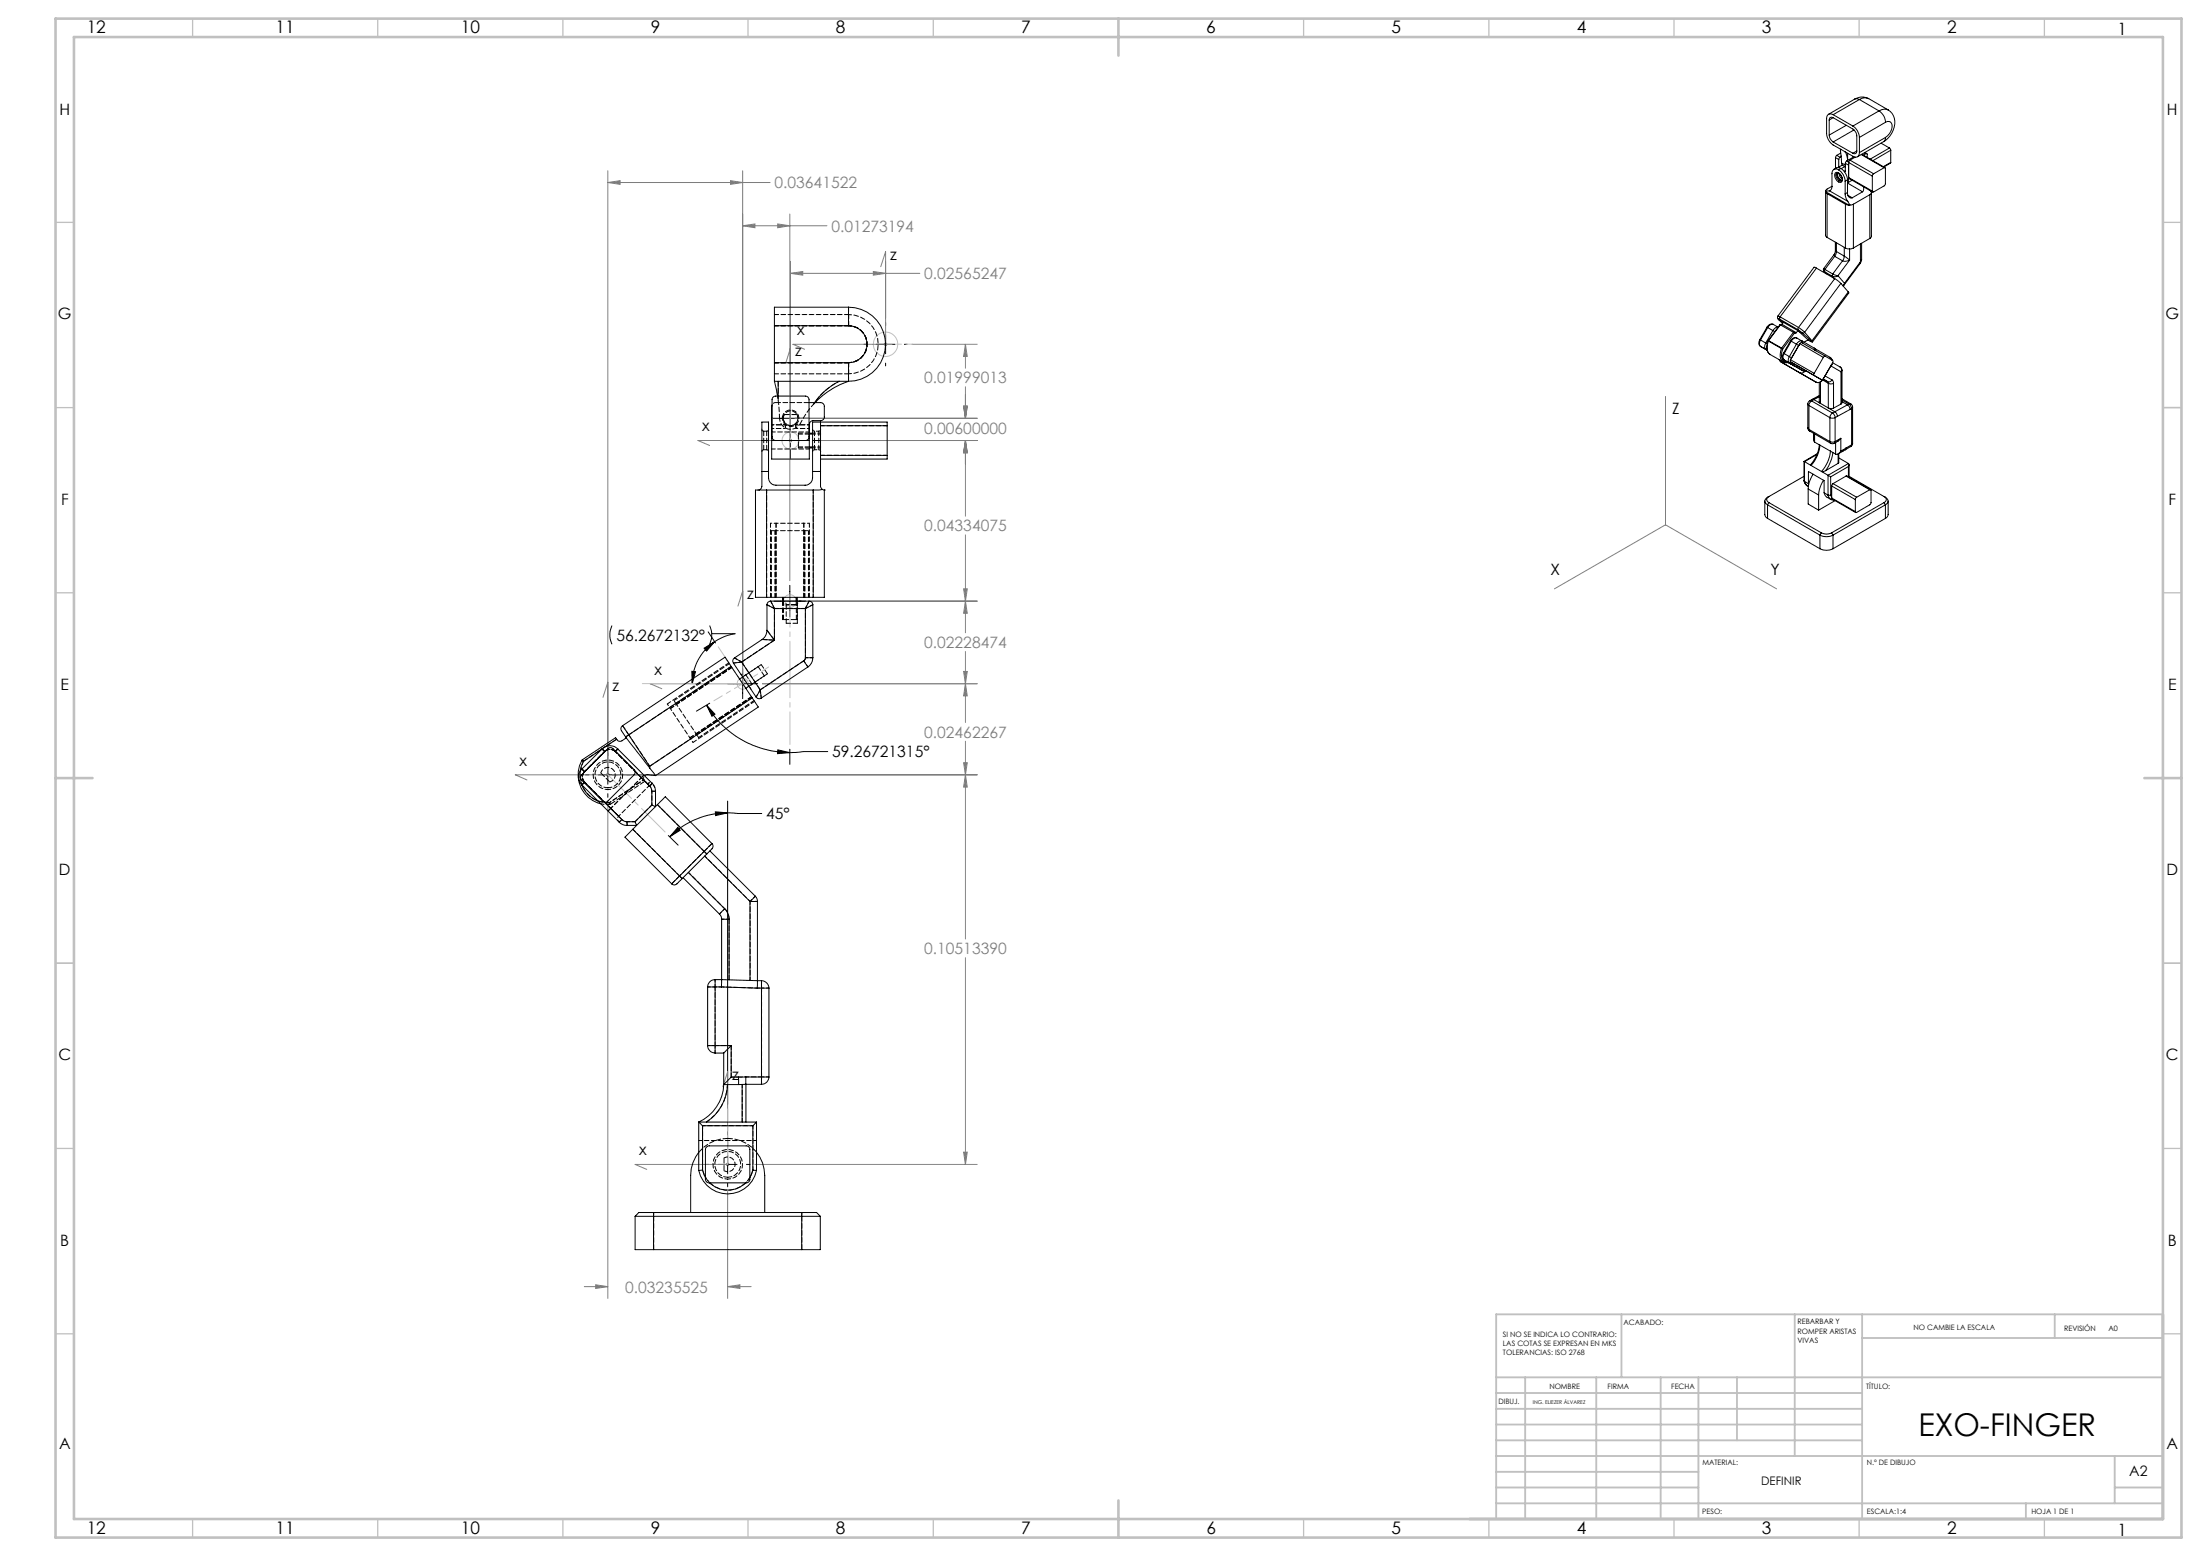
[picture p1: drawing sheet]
<svg xmlns="http://www.w3.org/2000/svg" width="594mm" height="420mm" viewBox="0 0 594 420" stroke-linecap="round" stroke-linejoin="round" font-family="sans-serif">
<g fill="none" stroke="#000" stroke-width=".27">
<path d="M233.3 92.9h.7M236.6 92.9h5.1M239.1 87.1v.8M239.1 90.4v5.1M239.1 98v.8M244.2 92.9h.7M208.6 118.9h9.7M208.7 112.9h9.5M213.4 108.1v15.6M213.3 158v8.5M165.2 168.9l-.5 2v1.3l.5 1.7M190.1 175l2.9-1.8-2.2 2.5z"/>
<path d="M191.2 170.6l2 2.9M191.6 168.9l.6 2-.1 1.3-.5 1.7M192.2 171h6.3l-2.6 .7-2.9 1.5M193 173.2a13.6 13.6 0 0 0-6.1 11.4M209 162.3h8.5M186.8 181.2l1 .1-.9 3.3zM190.8 190.3l2.2 2.5-.8 .5zM190.8 190.3a26.1 26.1 0 0 0 22.5 12.8M191.6 189.8l-3.6 2.2M196.5 184.6h8.1M200.5 180.5v8.1M158.1 209.1h.9"/>
<path d="M161.6 209.1h5.1M164.1 203.1v1M164.1 206.6v5.1M164.1 214.2v1M169.2 209.1h.9M193.1 219.1l3.4 .3-3.3 .8zM196.5 219.4a22.4 22.4 0 0 0-15.7 6.5M196.5 219.4l9.2 .2M196.5 216.2v81.8M210 202.4l3.3 .7-3.4 .3zM213.3 202.2v4.1M223.5 202.9h-6.4l-3.8 .2"/>
<path d="M180.4 225.5l2.7 2.6M183 223.3l.7 .8-2.9 1.8zM190.4 314.3h1M193.9 314.3h5.1M196.5 308.2v1M196.5 311.8v5M196.5 319.4v.9M201.5 314.3h1"/>
</g>
<g fill="none" stroke="#808080" stroke-width=".27">
<path d="M164.1 49.3l3.3-.5v1zM164.1 46.1v163.6M164.1 49.3h43.8M197.2 48.8l3.3 .5-3.3 .5zM200.5 46.1v138.9M213.3 57.8v98.9M200.5 60.9h22.8M200.5 60.9l3.3-.5v1.1zM210 60.4l3.3 .5-3.3 .6zM213.4 70.6v48.8M213.4 73.8h35M213.4 73.8l3.3-.5v1z"/>
<path d="M235.8 73.3l3.3 .5-3.3 .5zM237.8 72l1.3-4.1v25.5M213.4 93.9l-1.2 4.1M238.8 92.6l.7 .7M239.5 92.6l-.7 .7M239.6 92.9h-25.5l3.1 1.4M246.2 92.9h17.6M260.7 92.9l.5 3.3h-1zM260.7 92.9v6.5M213.1 118.6l.7 .7M213.8 118.6l-.7 .7M214 118.9h-25.5l3.1 1.3"/>
<path d="M214.7 112.9h49.1M219.6 118.9h44.2M260.2 109.6h1l-.5 3.3zM260.7 118.9l.5 3.3h-1zM260.7 104.4v8.5M260.7 118.9v20.4M449.7 107v34.7M200.5 159.5l-1.3 4.1M260.2 158.9h1l-.5 3.4zM260.7 144.4v26.4M449.7 141.7l-30 17.2M449.7 141.7l30 17.2"/>
<path d="M218.8 162.3h45M260.7 162.3l.5 3.2h-1zM260.7 175.8v19.2M164.1 184.2l-1.3 4M200.2 184.2l.7 .7M200.9 184.2l-.7 .7M201 184.6h-25.5l3.2 1.3M205.8 184.6h58M260.2 181.2h1l-.5 3.4zM260.7 184.6l.5 3.2h-1zM163.8 208.8l.7 .7M164.1 216.5v134"/>
<path d="M164.5 208.8l-.7 .7M164.6 209.1h-25.5l3.2 1.4M165.4 209.1h98.4M260.2 205.9h1l-.5 3.2zM260.7 200.1v53.4M260.7 209.1l.5 3.4h-1zM260.7 258.5v55.8M195.2 293.4l1.3-4.1v25.5M196.1 314l.7 .7M196.8 314l-.7 .7M197 314.3h-25.5l3.1 1.3M203.8 314.3h60"/>
<path d="M260.2 311h1l-.5 3.3zM196.5 321.6v28.9M157.8 347.3h6.3M160.8 346.8l3.3 .5-3.3 .5zM196.5 347.3h6.3M196.5 347.3l3.3-.5v1z"/>
</g>
<g fill="none" stroke="#c0c0c0" stroke-width=".27">
<circle cx="239.1" cy="92.9" r="3.3"/>
<circle cx="213.4" cy="118.9" r="2.31"/>
<circle cx="213.3" cy="162.3" r="1.73"/>
<circle cx="200.5" cy="184.5" r="1.5"/>
</g>
<path d="M195.8 177.4l-1.9-2.8M211.6 162.2h3.4M199.7 183.3l1.7 2.5" fill="none" stroke="#c0c0c0" stroke-width=".27" stroke-dasharray="15.2 1.3 1.3 1.3"/>
<path d="M213.5 116.6v4.6" fill="none" stroke="#c0c0c0" stroke-width=".27" stroke-dasharray="15.2 1.3 1.3 1.3" stroke-dashoffset="14.8"/>
<path d="M239.1 92.9h7.3" fill="none" stroke="#c0c0c0" stroke-width=".27" stroke-dasharray="15.2 1.3 1.3 1.3" stroke-dashoffset="13.5"/>
<path d="M196.5 314.3v-15" fill="none" stroke="#c0c0c0" stroke-width=".27" stroke-dasharray="15.2 1.3 1.3 1.3" stroke-dashoffset="7.5"/>
<path d="M164.1 209.1l15.5 15.5" fill="none" stroke="#c0c0c0" stroke-width=".27" stroke-dasharray="15.2 1.3 1.3 1.3" stroke-dashoffset="6.2"/>
<path d="M213.3 160.5v40.5" fill="none" stroke="#c0c0c0" stroke-width=".27" stroke-dasharray="15.2 1.3 1.3 1.3" stroke-dashoffset="6.4"/>
<path d="M200.6 184.5l-7.9 4.7" fill="none" stroke="#c0c0c0" stroke-width=".27" stroke-dasharray="15.2 1.3 1.3 1.3" stroke-dashoffset="12.6"/>
<path d="M200.6 184.5l6.9-4.5" fill="none" stroke="#c0c0c0" stroke-width=".27" stroke-dasharray="15.2 1.3 1.3 1.3" stroke-dashoffset="13"/>
<path d="M200.6 184.5l-4.8-7.1" fill="none" stroke="#c0c0c0" stroke-width=".27" stroke-dasharray="15.2 1.3 1.3 1.3" stroke-dashoffset="12.8"/>
<path d="M200.6 184.5h-27.2" fill="none" stroke="#c0c0c0" stroke-width=".27" stroke-dasharray="15.2 1.3 1.3 1.3" stroke-dashoffset="3.6"/>
<g fill="none" stroke="#c0c0c0" stroke-width=".35">
<path d="M52 5v5M102 5v5M152 5v5M202 5v5M252 5v5M352 5v5M402 5v5M452 5v5M502 5v5M552 5v5M15 60h5M584 60h5"/>
<path d="M15 110h5M584 110h5M15 160h5M584 160h5M15 260h5M584 260h5M15 310h5M584 310h5M15 360h5M584 360h5M52 410v5M102 410v5"/>
<path d="M152 410v5M202 410v5M252 410v5M352 410v5M402 410v5M452 410v5M502 410v5M552 410v5"/>
</g>
<g fill="none" stroke="#c0c0c0" stroke-width=".5">
<path d="M437.8 354.8v17M484.6 354.8v38.2M502.8 354.8v55.2M554.8 354.8v6.4M584 354.8h-180v55.2M404 371.8h180M404 376h98.8M411.8 371.8v38.2M431 371.8v38.2M448.4 371.8v38.2M458.6 371.8v38.2M469 371.8v17"/>
<path d="M502.8 361.2h81.2M404 388.8h98.8M404 384.5h98.8M404 380.3h98.8M404 397.3h54.6M404 393h180M571 393v12.8M404 405.8h180M404 401.5h54.6M547 405.8v4.2M571 401.5h13"/>
</g>
<path d="M15 5h574v410h-574zM20 10h564v400h-564zM302 5v10M15 210h10M579 210h10M302 405v10" fill="none" stroke="#c0c0c0" stroke-width=".7"/>
<path d="M193.1 219.1l3.4 .3-3.3 .8zM183 223.3l.7 .8-2.9 1.8zM190.8 190.3l2.2 2.5-.8 .5zM210 202.4l3.3 .7-3.4 .3zM190.1 175l2.9-1.8-2.2 2.5zM186.8 181.2l1 .1-.9 3.3z" fill="#000"/>
<g fill="#808080">
<path d="M260.7 162.3l.5 3.2h-1zM260.2 181.2h1l-.5 3.4zM260.7 118.9l.5 3.3h-1zM260.2 158.9h1l-.5 3.4zM260.2 109.6h1l-.5 3.3zM260.7 118.9l.5 3.3h-1zM260.2 109.6h1l-.5 3.3zM260.7 92.9l.5 3.3h-1zM164.1 49.3l3.3-.5v1zM197.2 48.8l3.3 .5-3.3 .5zM210 60.4l3.3 .5-3.3 .6zM200.5 60.9l3.3-.5v1.1zM235.8 73.3l3.3 .5-3.3 .5zM213.4 73.8l3.3-.5v1z"/>
<path d="M260.7 209.1l.5 3.4h-1zM260.2 311h1l-.5 3.3zM260.7 184.6l.5 3.2h-1zM260.2 205.9h1l-.5 3.2zM196.5 347.3l3.3-.5v1zM160.8 346.8l3.3 .5-3.3 .5z"/>
</g>
<g fill="none" stroke="#000" stroke-width=".27">
<path d="M493.9 36.5a2.48 2.48 0 0 0 1 1.8M493.9 32.4v4.1M494.9 31a1.09 1.09 0 0 0-1.2-.1 1.09 1.09 0 0 0-.5 1.1v4.1a4.1 4.1 0 0 0 1.7 3l2.2 1.2M494.9 31.8a.65 .65 0 0 0-.7-.1 .65 .65 0 0 0-.3 .7M494.9 31.8l5.4 3a2.49 2.49 0 0 1 1 1.9v4.1M494.9 31l5.4 3M494.9 38.3l5.4 3.1M494.9 31.8l-1 .6M498.5 33.8l-4.6 2.7M500.3 34a3.9 3.9 0 0 1 1.7 3.1M500.6 35.1l-5.7 3.2M500.8 26.8l.6-.1 .6 .2"/>
<path d="M500.8 26.8l-7.1 4.1M502 26.9a2.58 2.58 0 0 1 2.5-.3l5.3 3.1M502 37.1v4.1M502 26.9l-7.1 4.1M502 26.9l5.3 3M504.5 26.7v-.1a3.8 3.8 0 0 0-3.7 .2M507.3 29.9a3.8 3.8 0 0 1 1.8 3.1M507.3 29.9l-7 4.1M507.9 38.6l2.3 1.4M508.6 38.2l-7.1 4.1M509.1 33a1.14 1.14 0 0 1 1.4 0 1.14 1.14 0 0 1 .4 1.3 4.1 4.1 0 0 1-1.8 2.8M509.1 37.1l-.1 .7-.4 .4"/>
<path d="M509.1 33l-7.1 4.1M509.1 37.1l-7.1 4.1M509.8 29.7a4.4 4.4 0 0 1 1 6.3l-1.1 1.4-1.1 .8M509.8 29.7a2.59 2.59 0 0 0-2.5 .2M510.2 40l.3 .6M510.2 40l-5.2 3M492.9 51.6v12.1l.4 .4M493.3 52.3l-.4-.6 6.3 3.7M493.3 52.3v11.8M493.3 52.3l5 2.8M493.9 51.5l-1 .1M493.9 51.5l5 2.8"/>
<path d="M494.6 50.3a1.05 1.05 0 0 1-.7 1.2M494.6 50.3l-1.3 .7-.4 .6M495.5 46.7a1.29 1.29 0 0 1 1.8 1.1 1.08 1.08 0 0 1-.2 1.4 1.92 1.92 0 0 1-1.6-2.5zM495.6 42.6l.9 .5M495.6 42.6v2.9M495.8 46.9l.2-.2a1.54 1.54 0 0 1 1.2 2.2 1.54 1.54 0 0 1-1.4-2zM495.9 41.9l-.3 .7M495.9 41.9l.9 .6M496 46.8l.1-.1a1.81 1.81 0 0 0 1.2 2l-.8-.4a1.6 1.6 0 0 1-.5-1.5zM496.4 45.8a1.07 1.07 0 0 0-1.3-.1 1.07 1.07 0 0 0-.5 1.2v3.4M496.4 45.8a3.9 3.9 0 0 1 1.8 3.1M496.5 45.1v.1"/>
<path d="M496.5 43.1v2M496.5 46.8l.3 .9 .6 .6M496.8 42.5l-.3 .6M496.9 40.3v.4M497 41.3l-1.1 .6M497.1 45.5a4.1 4.1 0 0 1 1.7 3M497.1 45.5l-.4-.2a1.47 1.47 0 0 0-1.5 .4M497.1 45.5l-.7 .3M497.1 40.3l-.2 .4 .3 3.3M497.1 40.3l1.1 .7M497.1 42.3l-.3 .2M497.2 44l.3 .6 .7 .5"/>
<path d="M497.2 44l1 .6M497.4 44.6l-.9 .5M498.1 45l-1 .5M498.2 41l2.1 1.2a1.07 1.07 0 0 0 1.2 .1 1.07 1.07 0 0 0 .5-1.1M498.2 41l.7 2.1M498.2 52.3l.2 1 .5 1M498.2 48.9v3.4M498.2 46.1l-.2 .3M498.2 44.1l.9 .5M498.2 44.1v2M498.2 46.1l-.3 .2M498.3 55.1l.9 .3"/>
<path d="M498.3 55.1v11.8M498.6 43.5l-.4 .6M498.6 43.5l.5 .3M498.8 51.9l.1 .8M498.8 48.5l-.6 .4M498.8 51.9l-.6 .4M498.8 48.5v3.4M498.8 49.4l4.1 2.4M498.9 41.4v1.9M498.9 54.3l.6 1M498.9 52.7a.91 .91 0 0 0 1.2 .7M498.9 52.7l1.2 .7"/>
<path d="M499.1 48.3l-.3 1 1.3-.7M499.1 44.6v3.7M499.1 47.9l.2 .3 6.3 3.6M499.1 44.4v.2M499.1 43.9l6.4 3.6M499.1 47.9l6.4 3.7M499.1 43.9v4M499.4 48.2l-.3 .1M499.5 55.3l-.3 .1M499.5 43.2l-.4 .7M499.5 43.2l6.4 3.7M500.4 55.1l-.9 .2"/>
<path d="M500.4 55.1v11.8M500.6 42.3l-2 1.2M500.9 42.4l-1.4 .8M501.3 40.8a.65 .65 0 0 1-.3 .6 .65 .65 0 0 1-.7 0M501.3 40.8l-1 .6M502.5 41.7l6.2 3.6M502.7 41.6l6.3 3.6M502.9 51.8l-2.8 1.6M503.2 50.4l-.1 1-.2 .4M503.4 41.3l.4 .2M503.5 41.2l.5 .3M503.8 41.5l.4 .1v.9"/>
<path d="M503.8 41.5l-.7 .4M504.9 52.5l-4.5 2.6M504.9 52.5v11.9M505.1 51.6l.2 .4-.4 .5M505.3 51.9v11.9l-.4 .6M505.5 47.5v4.1M505.9 46.9l-.4 .6M508.7 45.3l.4 .1-.1 4.5-3.2 1.9h-.2l-.1-.2M508.7 45.3l-2.8 1.6M510.5 43.8l-1.9 1.3M510.5 40.6v3.2M510.5 40.6l-4.8 2.8"/>
<path d="M510.5 43.8l-2 1.2M490.4 72.4l-.6-.3-9.8 13.2 .6 .2M490.4 72.4l5 2.8M490.4 72.4l-9.8 13.1M492.4 72.4l-.1 .4 .2 .4M492.4 72.4l.3 .3M492.5 73.3l.2 .1M492.5 73.2l.5 .7M492.7 73.4l2.1 1.2M492.7 73.4l.4 .5M492.7 72.7v.7M492.7 72.7l2.1 1.3"/>
<path d="M493.3 64.1l5 2.8M494.8 74.6l.4 .5M494.8 74l1.5 .4M494.8 74v.6M495.3 68.6l-.1 .2 .2 .4M495.3 68.6l-2.9 3.8M495.4 75.2l1.6 1.3M495.4 69.2l-2.7 3.5M495.4 69.2l2.1 1.2M495.4 75.2l-9.8 13.2M495.5 67.8l-.2 .8M495.5 67.8l.3 .1"/>
<path d="M495.5 65.4v2.4M495.8 67.9l-.4 1.3M495.8 67.9l2.1 1.2M495.8 65.5v2.4M496.3 74.4l-.7 .3-.8-.1M496.3 74.4l1.7 2.1M497 76.5l-9.7 13.2M497 76.5l2 2.3M497.5 70.4l-2.7 3.6M497.9 76.9l-.3 .3M497.9 69.1l1.5 1.1M497.9 69.1l-.4 1.3"/>
<path d="M497.9 66.8v2.3M498 76.5l-.5 .6M498 76.5l-.1 .4M498.3 66.9a2.47 2.47 0 0 0 2.1 0M499 78.8l.2 .3-9.9 13.2M499 78.8l-9.8 13.2M499.4 70.2l-1.2 .3-.7-.1M499.4 70.2l-3.1 4.2M499.4 67.2v3M502.2 70.9l.1 .2M502.2 70.9l-4.2 5.6M502.3 71.1l-4.4 5.8"/>
<path d="M502.3 70.4l-.1 .5M502.3 65.8v4.6M502.6 70l-.3 1.1M502.6 70l-.3 .4M502.6 65.7v4.3M504.9 64.4l-4.5 2.5M209.1 97.9v5M209.1 87.9h20M209.1 97.9h20M209.1 87.9v10M229.1 82.9h-20v5M229.1 82.9v5"/>
<path d="M229.1 87.9a5 5 0 0 1 5 5 5 5 0 0 1-5 5M229.1 82.9a10 10 0 0 1 10 10 10 10 0 0 1-10 10M229.1 97.9v5M475.2 91.7l-.1 .2a1.26 1.26 0 0 0 .2 1.6M475.2 91.7l.1 .1M475.3 91.8a1.31 1.31 0 0 0 0 1.7M475.3 91.8l1.4 .8M475.3 93.5l1.4 .8M475.3 93.5l1.8 1-.4-.2M476.7 92.6a1.43 1.43 0 0 0 0 1.7M476.7 92.6l.4 .2M476.7 94.3h.4"/>
<path d="M477.1 88.3l.2 .1M477.1 88.3l-1.9 3.4M477.3 88.4l1.4 .8M477.3 88.4l-2 3.4M477.4 92l-.2 .3a2.83 2.83 0 0 0 .6 3.3M477.4 92v.1M477.4 91.9v.1M477.4 91.9l.1 .1M477.4 92.1a3 3 0 0 0 .5 3.6l3.6 2M477.4 92.1l3.6 2M477.5 92l-.1 .1M477.5 92l3.5 2"/>
<path d="M478.7 89.2l.5 .3M478.7 89.2l-2 3.4M478.8 87.5h-.3a1.34 1.34 0 0 0-1.4 .8M478.8 87.5a1.39 1.39 0 0 0-1.5 .9M478.8 87.5l1.3 .8a1.49 1.49 0 0 0-1.4 .9M480 85.4l-.1 .3 .2 .4M480.1 86.1l.1 .1M480.1 86.1l.2 .2M480.2 86.2l.1 .1M480.3 86.3l1 1M480.3 86.3l1.2 .7M480.4 97.1l.5 .6 5.1 3 .8-.1 .7-.5"/>
<path d="M480.6 86.2l-.5-.2 .1 .2M480.6 86.2l4.9 2.8M480.6 85.5v.7M480.6 85.5l5 2.9M480.7 87.7l-3.3 4.2M480.7 87.7l-3.2 4.3M480.7 87.7l3.5 2M481 94.1l.3 .1M481 94.1a2.98 2.98 0 0 0 .5 3.6M481 94l.3 .2M481 94v.1M481.1 87.5l-.3 .3"/>
<path d="M481.1 87.5l3.9 2.3M481.3 94.2a2.49 2.49 0 0 0 .7 3.5l.7 .1M481.5 97.7l.5 .2 .8-.1M481.5 95.3a1.24 1.24 0 0 0 .2 1.9M481.5 95.3l.2 .1M481.5 87l5.2 2.9M481.5 87l-.4 .5M481.7 95.4a1.31 1.31 0 0 0 0 1.8M481.7 97.2l2.8 1.6M481.7 95.4l1.4 .9M481.7 97.2l5 2.8M482.8 97.8l3.9 2.2"/>
<path d="M482.8 97.8l1 .6M483.1 96.3l.6 .3-.1 .2M483.1 96.3a1.03 1.03 0 0 0 .3 1.7l.3-.2M483.4 97.1v.6l8.4 4.8M483.4 92l.2 .1M483.4 92l-1.9 3.3M483.4 97.1l6.4 3.7M483.6 92.1l-1.9 3.3M483.6 92.1l1.4 .8M483.8 98.4l.7 .4M483.8 98.4h.1M484.2 89.7l.3 .2"/>
<path d="M484.2 89.7l-3.2 4.3M484.5 98.8h.1M484.5 89.9l-3.2 4.3M484.5 89.9h.1M485 89.8l-.2 .2-.3-.1M485 89.8l.4-.6 2.8 2.6M485 92.9l.7 .4 .1-.2M485 92.9l-1.9 3.4M485.1 91.2a1.31 1.31 0 0 0-1.7 .8M485.1 91.2a1.36 1.36 0 0 0-1.5 .9M485.1 91.2l1.5 .9M485.5 89l1.1 .9"/>
<path d="M485.6 88.4l1.7 1.3M485.6 88.4l-.1 .6M486 92.8l.4-.3 6.4 3.6M486 92.8l6.3 3.7M486 92.8l-2.6 4.3M486.6 92.1a1.36 1.36 0 0 0-1.6 .8M486.6 92.1l.1 .5M486.6 92.1l3.2 1.9M486.6 89.9h.1M486.7 89.9l2.5 2.3M487.3 89.7l-.7 .2M487.3 99.9l-.6 .1"/>
<path d="M487.3 89.7l1.9 2.3M488.2 91.8l-1 .6M488.2 91.8l1.1 .5-.1-.1M489.2 92v.2M489.8 94l.5 .7M489.8 94l.2 .5M490 94.1l4.1 2.4M492.3 96.5l-2.5 4.3M492.8 96.1l-.5 .4M492.8 96.1l2.1 1.2v.3l-2.6 4.7-.5 .2M494.1 96.5l.6 .7M494.1 96.5l.5 .7"/>
<path d="M494.3 98.8l2.8 1.5M494.5 98.4h.1M494.5 98.4l-2.3 4.1M494.8 97.9l2.1 1.2M496.9 99.1l.4 .8M496.9 99.1a.92 .92 0 0 1 .2 1.2M497.3 99.9v8.8l-.2 .4M497.3 99.9l-.2 .4M205.7 118.9v-5h1.8v5M205.7 118.9h1.8M205.7 118.9v8.4M207.5 118.9v8.4"/>
<path d="M208.4 118.9v5h10.1v-5M208.4 118.9h10.1M208.5 109.3l-.1 9.6M209.1 102.9l.8 4M209.1 102.9h20M209.4 118.9a.96 .96 0 0 1-.9-1v-10a.96 .96 0 0 1 .9-1h8.1a.96 .96 0 0 1 .9 1v10a.96 .96 0 0 1-.9 1M210.1 102.9v4M218.4 108.7h3.2a.97 .97 0 0 1 1 1v2.9a.96 .96 0 0 1-1 .9h-2.1a1.09 1.09 0 0 0-1 1.1v4.3M218.5 116.9h.9M218.5 117.2h.9M219.4 118.9h2.1M219.4 118.9v8.4"/>
<path d="M221.5 113.9v1M221.5 114.9h18M221.5 114.9v8M226.6 102.9a17.9 17.9 0 0 0-6.7 5.8M229.1 102.9a23.1 23.1 0 0 0-9 5.8M239.5 114.9v-1h-20.1v5M239.5 114.9v8M485.3 100.3l5 2.8M486.7 100h.8M488.1 115.5l.1 .5 .4 .4M488.1 109.1l.3 .3M488.1 115.5l.3 .4"/>
<path d="M488.1 109.1v6.4M488.4 115.9l.2 .5M488.4 109.4l5.7 3.3M488.4 115.9l5.7 3.3M488.4 109.4v6.5M488.6 108.2l-.4 .3-.1 .6M488.6 108.2h.5M488.6 116.4l5.7 3.2M489.1 108.2l-.6 .7-.1 .5M489.1 108.2l5.7 3.3M489.2 107.8l.5 .1M489.2 107.8l-.6 .4"/>
<path d="M489.7 117v1.8l.2 .5M489.7 107.9l-.6 .3M489.7 107.9l1.8 1M489.8 100.8v.5l2 1.2M489.9 119.3l1.4 .8M489.9 117.1v2.2M491.2 103.2v5.3l.3 .4M491.2 106.8l-2 1M491.2 107.1l-1.5 .8M491.5 108.9l2.1 1.2M491.5 103.1v5.8M492.1 102.5a1.32 1.32 0 0 1-1.8 .6"/>
<path d="M492.1 102.5h.1M492.1 102.6l1.5 .9M492.2 102.5l-.1 .1a1.35 1.35 0 0 1-1.8 .5M492.3 102.3l1.1 .7M492.8 101.5l1.8 1M493.4 103l.2 .5M493.6 103.5l.5 .1 1-.1M493.6 110.1l.7 .2 .8-.1M493.6 103.5v6.6M493.6 110.1l1.8 1M494.1 112.7l.5 .2 .9-.2M494.1 119.2l.7 .2 .7-.2"/>
<path d="M494.1 119.2l.2 .4M494.1 112.7v6.5M494.3 119.6l.5 .2 .5-.2M494.6 102.5l.3 .4 .2 .6M494.6 102.5a.92 .92 0 0 1-1.2 .5M494.8 111.5l.6 .7 .1 .5M494.8 111.5l-.6 .7-.1 .5M495.1 103.5v6.7M495.4 111.1l.5 .6 .2 .7M495.4 111.1l-.6 .4M495.5 119.2l-.2 .4M495.5 112.7v6.5"/>
<path d="M495.6 119.4v3.2M496.1 112.4l-.6 .3M497 118.3l-.7 .7-1 .6M497 118.3v3.5M497 118.3l-1.5 .9M497.1 100.3v8.8M497.1 109.1l-2 1.1M497.3 107.7l2.4 1.3M497.3 108.4l1.5 .9M497.3 108l1.9 1.1M498.8 109.3l.5 .5 .2 .7M498.8 109.3l-3.4 1.8"/>
<path d="M499.2 109.1l.5 .5 .2 .7M499.2 109.1l-.4 .2M499.5 110.5l-3.4 1.9M499.7 109l.5 .9M499.7 109l-.5 .1M499.9 110.3v9.8M499.9 110.3l-.4 .2M500.2 119.7l-.5 .8M500.2 109.9l-.3 .4M500.2 119.7l-.3 .4M500.2 109.9v9.8M205 132.2l2 .1"/>
<path d="M205 132.2l-1 .1v28.9h3M205.7 127.3v3.6a1.14 1.14 0 0 1-.7 1.3M205.7 127.3h1.8M207 132.3h12.6M207 132.3v28.9M207.5 127.3v.6a3.3 3.3 0 0 0 1 2.8l1 .3h7.9a2.21 2.21 0 0 0 2-2.9v-.8M218.5 120.9h.9M218.5 120.6h.9M219.4 127.3h2.1M219.6 132.3v28.9M221.5 122.9v1M221.5 127.3v3.2a1.71 1.71 0 0 0 .5 1.6"/>
<path d="M221.5 122.9h18M221.5 123.9v3.4M222 132.1l-2.4 .2M222 132.1l.6 .2M222.6 132.3h.1M222.6 132.3v28.9h-3M239.5 122.9v1h-18M476.5 135.2v3.7l.2 .6 .5 .4M477.2 136.3l14.2 8.1M477.2 139.9l14.2 8.2M477.2 136.3v3.6M477.6 134a.85 .85 0 0 0-.6 .8 .85 .85 0 0 0 .6 .9"/>
<path d="M477.6 134a1.16 1.16 0 0 0-1 1 1.16 1.16 0 0 0 .6 1.3M477.6 135.7l14.1 8.1M477.6 135.7l-.4 .6M487 129.7l.4 .9 .5 .5M487.1 124.5v5.3l.1 .1M487.1 124.5l.1 .1M487.1 128.6l-9.5 5.4M487.2 129.9a1.88 1.88 0 0 0 1 1.4M487.2 124.6l1.8 1M487.2 129.9l1.1 .7M487.2 124.6v5.3M488.2 132v4l2.8 1.7"/>
<path d="M488.2 132l2.8 1.6M488.3 130.6v-3.3l4.2 2.4v3.3M488.3 130.6v.2M489 125.6l2.8 1.7M489.5 128l-.3 .5a6.8 6.8 0 0 0-1 3.5M490.6 122.7l-3.4 1.9M490.6 122.5l-3.5 2M491 133.6v4.1M491.2 120a12.8 12.8 0 0 1-2.3 5.6h.1M491.3 120.1a9 9 0 0 1-2.3 5.5M491.3 120.1l2.9 1.7M491.8 127.3l1.8 1"/>
<path d="M492.4 129.6l-.3 .5a7.8 7.8 0 0 0-1.1 3.5M492.5 133a2.99 2.99 0 0 0 2.8 2M492.5 133l1.1 .6M492.9 127.1l-1.1 .2M493.6 128.3l.7 .4M493.6 133.6l.2 .6 .6 .6M493.6 128.3v5.3M494.2 121.8a9.3 9.3 0 0 1-2.4 5.5M494.2 121.8l1.4 .8M494.3 133.6h-.7M494.3 133.6l.3 .6M494.3 128.7v4.9"/>
<path d="M494.6 134.4l.1 .3 6.3 3.6M494.6 131.2l6.3 3.6M494.6 134.4l6.3 3.7M494.6 131.2v3.2M494.9 122.1a10.5 10.5 0 0 1-2 5M494.9 130.5l-.3 .7M494.9 130.5l6.4 3.7M495.5 135.1l-4.5 2.6M496.3 125.1l-3.4 2M496.3 122.5v2.6M496.5 122.4v2.5l-.2 .2M496.5 123.6l2.6 1.5"/>
<path d="M497 121.8a1.25 1.25 0 0 1-1.4 .8M497.7 121.4l-.2 .4-1.2 .7M497.7 121.4l-.7 .4M498.2 121.4l-.7 .4M498.4 120.9l-.2 .5M498.4 120.9l-.7 .5M498.4 128.5l6.7 3.7M498.4 128.5l6.4 3.7M498.4 128.5l-3.5 2M499.1 125.1l.2 .3-.2 .5M499.1 125.9v2.8M499.1 125.9l-4.8 2.8"/>
<path d="M499.1 125.1l-5.5 3.2M499.3 125.4v3.4M499.3 128.6l9.4 5.4M499.7 120.5l-1.5 .9M499.9 120.1l-.2 .4M499.9 120.1l-1.5 .8M500.9 134.8v3.3M501.3 134.2l-.4 .6M504.8 132.2l.4 .1-.1 3.7-3.8 2.3h-.3l-.1-.2M504.8 132.2l-3.5 2M508.7 134a.85 .85 0 0 1 .6 .8 .85 .85 0 0 1-.6 .9M508.7 134a1.16 1.16 0 0 1 1 1 1.16 1.16 0 0 1-.6 1.3"/>
<path d="M508.7 135.7l-14.1 8.1M508.7 135.7l.4 .6M509.1 136.3l-14.2 8.1M509.1 139.9l-14.2 8.2M509.1 136.3v3.6M509.8 135.2v3.7l-.2 .6-.5 .4M491.4 144.4a3.9 3.9 0 0 0 3.5 0M491.4 148.1a3.9 3.9 0 0 0 3.5 0M491.4 144.4v3.7M491.7 143.8a3 3 0 0 0 2.9 0M491.7 143.8l-.3 .6M494.6 143.8l.3 .6"/>
<path d="M494.9 144.4v3.7M197.4 179.9l-1.6-2.5-27.7 18.5M197.4 179.9l-27.6 18.4M197.4 179.9l5.7 8.5M198 179l6.2 9.2M198.3 177.6a1 1 0 0 0-.3 1.4M198.3 177.6l1.9 1.1M200.2 178.7l-2.2 .3M200.2 178.7l5 7.5M205.7 172.6l3.4 .2M205.7 172.6l-7.4 5M207 161.2h12.6"/>
<path d="M207.1 163.2l2 1.1M207.1 170.1l2 2.7M207.1 170.1a3 3 0 0 1-1.4 2.5M207.1 163.2v6.9M208.1 162.3l1 2M208.1 162.3a.96 .96 0 0 0-1 .9M208.1 162.3h10.3M209.1 164.3v8.5M209.1 172.8l-8.9 5.9M209.1 164.3h8.4M211.3 161.2v1.1M211.5 161.2v1.1"/>
<path d="M215 161.2v1.1M215.3 161.2v1.1M217 178.4l1.1 1.6M217 178.4l-11.8 7.8M217.5 177.5l-.2 .5-.3 .4M217.5 177.5h2M217.5 164.3v13.2M218.4 162.3l-.9 2M218.4 162.3a1.02 1.02 0 0 1 1.1 .9M219.5 177.5a3 3 0 0 1-1.4 2.5M219.5 163.2l-2 1.1M219.5 163.2v14.3"/>
<path d="M166.5 199.5l-.3-.4-9 6M166.5 199.5l-3 2M168.1 195.9l1.7 2.4M168.1 195.9a1.34 1.34 0 0 0 .2 2.1l.6 .9M168.9 198.9l.2 .3M169.1 199.2l6.3 8.1M169.1 199.2l-1.1 .7a1.06 1.06 0 0 1-1.5-.4M169.8 198.3l-.9 .6M169.8 198.3l5.6 8.6M200.5 182.7l-.8 .6M202.2 185.2l-.8 .6M203.1 188.4l1.7 2.4-27.8 18.6"/>
<path d="M203.1 188.4l-27.7 18.5M204.2 188.2a1 1 0 0 0 1.3 .2M205.2 186.2l-1 2M205.2 186.2l.3 2.2M218.1 180l-12.6 8.4M157.1 211.8a7.5 7.5 0 0 0 4.4 4.4M157.1 205.3a8 8 0 0 0 5.1 11.7M157.1 205.3l.4 .2M157.1 207.6a3.1 3.1 0 0 0 0 4.3M157.1 207.6l.7 .7M157.1 211.9l10.1 10M157.2 205.1l.3 .4"/>
<path d="M157.2 205.1l-.1 .2M157.5 205.5l-.9 2.7M157.7 211.2l-.6 .7M157.8 208.3l-.3 .4M162.6 202.2l.7 .7M162.6 202.2a2.98 2.98 0 0 1 4.2 0M162.6 202.2l-5.5 5.4M162.6 202.2l-5.1 3.3M163.2 216.5l4.7 4.7M163.3 202.9l-5.5 5.4M163.7 202.5l-.4 .4M164.1 202.1a1.02 1.02 0 0 1 1.4 0l5.7 5.6a1.02 1.02 0 0 1 0 1.4l-7.1 7.1a1.02 1.02 0 0 1-1.4 0l-5.6-5.6a.98 .98 0 0 1 0-1.5z"/>
<path d="M166.8 202.2l-.6 .6M166.8 202.2l9.3 9.3M171.5 208.2l3.9 4M175.4 206.9v.4M175.4 212.2l.4 .4 .2 1M175.4 207.3l1.6 2.1M176 213.6h1M176 217.3l1 .4M176 213.6v3.7M176 217.3l-4.5 4.5M176.1 211.5a3.1 3.1 0 0 1 .9 2.1M176.1 211.5l-.7 .7"/>
<path d="M177 217.7l-5.1 5.1M177 213.6v4.1M177 209.4l-2.4-.3-.6 .3M177.5 217.2l2.1-2.1 12.6 12.6M177.5 217.2l12.6 12.6M177.5 217.2l-.5 .5M167.2 221.9a2.87 2.87 0 0 0 2.1 .9M167.9 221.2l.7 .5 .7 .1M167.9 221.2l-.7 .7M169.3 221.8v1M169.3 221.8h2.2M169.3 222.8h2.6"/>
<path d="M170.9 223.9l-2.2 2.1 12.7 12.6M170.9 223.9l12.6 12.5M171.5 221.8l.4 1M171.9 222.8l-1 1.1M183.5 236.4l-2.1 2.2M183.5 236.4l.7 .8M184.2 237.2l-1 1a1.2 1.2 0 0 1-1.8 .4M184.4 236.9l9.8 9.8M185.8 235.5l9.9 9.8M190.1 229.8l.7 .7M190.1 229.8l-6.6 6.6M190.3 231.1l12.2 12.2"/>
<path d="M190.8 230.5l-6.6 6.7M191.7 229.7l12.2 12.2M192.2 227.7a1.35 1.35 0 0 1-.6 2l-.8 .8M192.2 227.7l-2.1 2.1M194.2 246.7l.5 .7 .1 .7M194.8 248.1h2.1M194.8 248.1v16.3M195.7 245.3l-1.5 1.4M195.7 245.3a3.9 3.9 0 0 1 1.2 2.8M196.9 248.1v16.4M202.5 243.3h2M202.5 243.3v21.4"/>
<path d="M203.9 241.9l.5 .7 .1 .7M203.9 241.9l-1.4 1.4M204.5 243.3v21.4M191.1 266.4h2M191.1 266.4v15.8M193.1 264.4v2M193.1 264.4a1.99 1.99 0 0 0-2 2M193.1 264.4h1.7M193.1 266.4h1.7M193.1 266.4v15.8M194.8 266.4l9.7 .3M194.8 264.4v2"/>
<path d="M194.8 264.4l9.7 .3M204.5 266.7h1.1M204.5 264.7v2M204.5 264.7h1.1M205.6 266.7h2M205.6 264.7v2M205.6 264.7a2.05 2.05 0 0 1 2 2M205.6 266.7v24M207.6 266.7v24M191.1 282.2a2.05 2.05 0 0 0 2 2.1M191.1 282.2h2M193.1 282.2v2.1"/>
<path d="M193.1 282.2h4.3M193.1 284.3h2.3M195.4 292.8a11.7 11.7 0 0 1-6.7 10.1M195.4 284.3v8.5M195.4 292.8h4M196.4 292.8a12.7 12.7 0 0 1-5.7 10.1M197.4 282.2l-2 2.1M197.4 290.7l-2 2.1M197.4 290.7h2M197.4 282.2v8.5M199.4 290.7v2.1M200.4 292.7v10.2"/>
<path d="M201.4 290.7v2M201.4 290.7h4.2M201.4 290.7h-2M201.4 292.7h4.2M201.4 292.7l-2 .1M201.4 292.7v10.2M205.6 290.7v2M205.6 290.7h2M207.6 290.7a1.99 1.99 0 0 1-2 2M188.7 311a10.2 10.2 0 0 0-2.2 6.3v10M188.7 302.9l1 1M188.7 315.9a8 8 0 0 0 7.8 6.4 8 8 0 0 0 7.8-6.4"/>
<path d="M188.7 302.9v13M188.7 302.9h15.6M189.7 315.8l-1 .1M189.7 315.8l.8 2M189.7 303.9v11.9M189.7 303.9h13.6M190.8 309.6l.5-.3h10.2a.96 .96 0 0 1 1 1v8a.96 .96 0 0 1-1 1h-10a1.02 1.02 0 0 1-1-1v-8zM191.6 319.3a6.9 6.9 0 0 0 9.7 0M203.3 315.8l1 .1M203.3 315.8l-.8 2M203.3 303.9v11.9M204.3 311a9.9 9.9 0 0 1 2.2 6.3v10"/>
<path d="M204.3 302.9l-1 1M204.3 302.9v13M171.5 328.3v9h5M171.5 328.3h50M176.5 327.3h-4l-1 1M176.5 327.3v10M176.5 337.3h40M176.5 327.3h40M216.5 327.3h4l1 1M216.5 327.3v10M221.5 328.3v9h-5"/>
</g>
<g fill="none" stroke="#000" stroke-width=".27" stroke-dasharray="1.3 .6">
<path d="M229.1 82.9v5M206.2 116.4v5M215.6 117.2v-.3M219.6 109.1l.3-.4M219.9 116.4v5M220.1 108.7l-.5 .4M229.1 102.9v-5M207 121.4v-5M215.6 120.9v-.3M221.1 121.4v-5M204.7 179.9l-4.1 2.8M205.5 179.4l-4.1 2.8"/>
<path d="M211.3 162.2v5M211.6 167.2v-5M211.6 167.2h-.3M212.3 168.2v-5M215 167.2v-5M215.3 167.2h-.3M215.3 167.2v-5M215.3 168.2v-5M202.2 185.2l4.2-2.8M203 184.7l4.2-2.8M157.5 205.5l9-6M157.5 205.5l-.2-.4"/>
<path d="M157.5 205.5l-.4-.2M157.8 211.1a2 2 0 0 1 0-2.8M157.8 208.3a2 2 0 0 0 0 2.8M157.8 211.1l-.1 .1M161.5 216.2l1.6 .4 1.4 .1M163.3 202.8a2 2 0 0 1 2.8 0M164.5 216.7l.1 .5M164.5 216.7l.3 .4M164.6 217.2l-.1-.5M164.8 217.1l-.3-.4M164.8 217.1l-.2 .1M166.1 202.8a2 2 0 0 0-2.8 0"/>
<path d="M166.2 202.7l-.1 .1M173.9 210.6l-.1-.1M173.9 210.6l.2 .3M195.7 245.3a4 4 0 0 1 1.2 2.8M196.5 307.3a10 10 0 0 0-7.8 3.7M204.3 311a10 10 0 0 0-7.8-3.7"/>
</g>
<g fill="none" stroke="#000" stroke-width=".27" stroke-dasharray="1.3 .6" stroke-dashoffset=".5">
<path d="M229.1 84.9a8 8 0 0 1 8 8 8 8 0 0 1-8 8M209.5 118.9h-1.1M210.5 112.9a3 3 0 0 0 2.3 2.9 3 3 0 0 0 3.4-1.6M212.1 114.7v1M214.9 114.7v1M218.5 118.9h-1M219.4 117.2h2.2M219.4 118.9h2.2M221.6 116.9h-2.2M219.4 120.6h2.2M219.4 120.9h2.2M221.6 127.3h-2.2"/>
<path d="M208.3 143.2h1M217.3 143.2h1M198 179l2.3-.3M200.3 178.7l-2-1.1M207.1 163.2l2 1M209.1 164.2l-1-2M212.3 163.2h2.9h-2.9M217 178.4l.5-.9M217.5 164.2l2-1M218.5 162.2l-1 2M169.8 198.3l-.9 .6M182.5 189.9l-.5-.8"/>
<path d="M188.6 199.1l-.5-.8M205.3 186.2l-1.1 1.9M205.6 188.4l-.3-2.2M157.1 211.8l.7-.7M157.1 207.6l.7 .7M157.8 208.3l-.7-.7M157.8 211.1l-.7 .7M162.6 202.1l.7 .7M163.3 202.8l-.7-.7M164.1 213.1a4 4 0 0 1-3.6-5.6 4 4 0 0 1 6.7-1 4 4 0 0 1-2 6.5l-1.1 .1M164.2 218.9l.7-.7M164.9 218.2l8.3-8.3"/>
<path d="M166.1 202.8l.7-.7M166.8 202.1l-.7 .7M173.2 209.9l.7-.7M173.2 209.9l-8.3 8.3M173.9 209.2l-.7 .7M175.4 212.1l.7-.7M177 213.6h-1M167.2 221.9l.7-.7M169.3 222.8v-1M171.5 221.8h-2.2M184.2 237.1l-.7-.7M190.3 231.1l12.2 12.2"/>
<path d="M190.8 230.5l-.7-.7M188.7 307.9h15.6M189.7 303.9h13.6M196.5 318.3a4 4 0 0 1-3.6-5.7 4 4 0 0 1 6.6-.9 4 4 0 0 1-1.9 6.4l-1.1 .2M176.5 327.3v1M216.5 327.3v1"/>
</g>
<path d="M210.1 108.1v-5.2M211.7 111.9h3.5M218.5 108.7h-9.1M215.6 120.6v-3.4M205.8 172.6l3.3 .2M209.1 172.8l-2-2.7M215 167.2h-3.4M205.3 186.2l-5-7.5M164.7 211.1l-2.5-2.5M195.5 316v-3.5M176.5 337.3v-9M216.5 328.3v9" fill="none" stroke="#000" stroke-width=".27" stroke-dasharray="1.3 .6" stroke-dashoffset="-.1"/>
<g fill="none" stroke="#000" stroke-width=".27" stroke-dasharray="1.3 .6" stroke-dashoffset=".3">
<path d="M211.2 112.5a2.25 2.25 0 0 0 2.8 2.6 2.25 2.25 0 0 0 1.3-3.5 2.25 2.25 0 0 0-3.8 .1l-.3 .8M215.2 111.9a2 2 0 0 1-1.7 3 2 2 0 0 1-1.8-3M218.5 116.6h-10.1M208.4 121.2h10.1M209.1 164.2h8.4M157.5 208.7l-.2 1.4 .5 1M162.2 208.6a2 2 0 0 1 3.4-.9 2 2 0 0 1-.9 3.4M166.1 202.8l-1-.5-1.4 .2M174.9 211.6l.3 .6M175.2 212.2l-.3-.6M175.4 206.8l-5.6-8.5M176 217.3l-4.5 4.5"/>
<path d="M177.5 217.2l12.6 12.6M183.5 236.4l-12.6-12.6M193.1 282.2v-15.8M200.4 292.7v10.2M190.7 302.9a12.6 12.6 0 0 0 5.7-10.2M195.5 312.5a2 2 0 0 1 3 1.8 2 2 0 0 1-3 1.7"/>
</g>
<g fill="none" stroke="#000" stroke-width=".27" stroke-dasharray="1.3 .6" stroke-dashoffset=".1">
<path d="M229.1 87.9v-3M229.1 97.9v3M229.1 84.9v3M210.1 108.1l.4 4.8M211.5 112.9a2 2 0 0 0 2.7 1.8 2 2 0 0 0 .7-3.2 2 2 0 0 0-3.3 .6l-.1 .8M215.6 117.2h2.9M218.5 116.9h-2.9M229.1 100.9v-3M215.6 120.6h2.9M215.6 120.9h2.9M200.3 178.7l8.8-5.9M204.7 179.9l1.7 2.5"/>
<path d="M212.3 168.2h3M169.8 198.3l-1.7-2.4M201.4 182.2l1.6 2.5M207.2 181.9l-1.7-2.5M164.9 218.2l2.1 2.1M167 220.3l-2.1-2.1M183.5 236.4l-2.1 2.2M192.2 227.7l-2.1 2.1M196.9 264.5v-16.4M205.6 266.7v24"/>
</g>
<g fill="none" stroke="#000" stroke-width=".27" stroke-dasharray="1.3 .6" stroke-dashoffset=".2">
<path d="M209.1 97.9h20M209.1 84.9h20M209.1 87.9h20M229.1 87.9h-20M229.1 97.9h-20M221.6 114.9h18M229.1 100.9h-20M239.6 122.9h-18M208 141.2v20M209.3 143.2v18M209.5 141.2v20M217 141.2v20"/>
<path d="M217.3 143.2v18M218.3 143.2v18M218.5 141.2v20M197.5 179.9l-15 10M208.3 161.2v-18M209.1 172.8v-8.6M209.3 161.2v-18M217 178.4l-11.7 7.8M217.3 161.2v-18M169.8 198.3l27.6-18.4M180.2 190l16.6-11.1M181 191.3l16.6-11.1"/>
<path d="M182 189.1l14.9-10M182.5 189.9l15-10M186.3 199.2l16.6-11.1M188.1 198.3l15-10M203.1 188.3l-15 10M203.1 188.3l-27.7 18.5M203.6 189.1l-15 10M164.1 212.6a3.5 3.5 0 0 0 3.2-4.9 3.5 3.5 0 0 0-5.8-.8 3.5 3.5 0 0 0 1.7 5.6l.9 .1M164.5 216.7a7.5 7.5 0 0 1-7-11.2M187.1 200.4l16.6-11.1M167.9 221.2l-10.1-10.1M197.4 290.7v-8.5"/>
<path d="M196.5 317.8a3.5 3.5 0 0 0 3.2-5 3.5 3.5 0 0 0-5.9-.8 3.5 3.5 0 0 0 1.7 5.6l1 .2"/>
</g>
<g fill="none" stroke="#000" stroke-width=".27" stroke-dasharray="1.3 .6" stroke-dashoffset=".4">
<path d="M229.1 97.9a5 5 0 0 0 5-5 5 5 0 0 0-5-5M229.1 87.9a5 5 0 0 1 5 5 5 5 0 0 1-5 5M206.2 116.4l-.3-.2-.2-.3M207 116.4h-.8M207.5 115.9l-.1 .3-.4 .2M219.6 109.1a22.5 22.5 0 0 0-3.4 5.1M219.9 116.4l-.3-.2-.2-.3M221.6 115.9l-.2 .3-.3 .2M205.7 121.9l.2-.4 .3-.1M206.2 121.4h.8M207 121.4l.4 .1 .1 .4M219.4 121.9l.2-.4 .3-.1"/>
<path d="M219.6 132.3v28.9M221.1 121.4l.3 .1 .2 .4M217.3 143.2h-8M207 161.2v-28.9M182.5 189.9l5.6 8.4M157.8 211.1l7.1 7.1M164.6 217.2l-2.3-.2M164.9 218.2l-7.1-7.1M166.1 202.8l7.1 7.1M173.2 209.9l1.7 1.7M173.2 209.9l-7.1-7.1M174.9 211.6l-1.7-1.7"/>
<path d="M195.7 245.3l-9.8-9.8M202.5 243.3v21.3M197.4 282.2h-4.3M205.6 290.7h-4.2M189.7 315.8v-11.9M203.3 303.9v11.9"/>
</g>
<g fill="none" stroke="#000" stroke-width=".27" stroke-dasharray="1.3 .6" stroke-dashoffset=".6">
<path d="M209.4 108.7l-.6 .1-.3 .5M209.9 106.9l.2 1.2M210.1 106.9v1.2M221.1 116.4h-1.2M219.9 121.4h1.2M217 178.4l1.1 1.6M219.5 177.5h-2M181 191.3l5.3 7.9M157.8 208.3l5.5-5.5M163.3 202.8l-5.5 5.5M163.5 201.5l-.9 .6M173.8 210.5v-.5l.3-.6"/>
<path d="M175.2 212.2a1 1 0 0 1 1.6 .3M167 220.3l8.2-8.1M194.3 246.7l1.4-1.4M194.9 248.1h2M202.5 243.3h2M202.5 243.3l1.4-1.4M193.1 266.4v-2M193.1 266.4h-2M194.8 266.4l9.7 .3M204.5 266.7h1.1M205.6 266.7v-2M205.6 266.7h2"/>
<path d="M191.1 282.2h2M193.1 284.2v-2M199.4 290.7h-2M205.6 292.7v-2M205.6 290.7h2"/>
</g>
<g fill="none" stroke="#000" stroke-width=".27" stroke-dasharray="1.3 .6" stroke-dashoffset=".7">
<path d="M208.4 115.7h3.7M208.4 114.7h3.7M212.1 114.7h-3.7M214.9 115.7h3.6M214.9 114.7h3.6M218.5 114.7h-3.6M226.6 102.9a18.1 18.1 0 0 0-7 6.2M217 141.2h-7.5M217.5 164.2v13.3M156.7 208.2a7.5 7.5 0 0 0 .4 3.6M157.8 211.1l5.4 5.4M166.1 202.8l9.3 9.3"/>
<path d="M171.5 208.2l-5.4-5.4M174.9 211.6a.91 .91 0 0 1 1.2-.2M176 213.6v3.7M190.1 229.8l-6.6 6.6"/>
</g>
<g fill="none" stroke="#000" stroke-width=".27" stroke-dasharray="1.3 .6" stroke-dashoffset=".8">
<path d="M209.5 141.2h-1.5M218.5 141.2h-1.5M212.3 163.2l-.3-.6-.7-.4M215.3 163.2a1 1 0 0 1 1-1M180.2 190l.8 1.3M186.3 199.2l.8 1.2M200 181.9a1 1 0 0 0 1.4 .3M202.8 186a1 1 0 0 1 .2-1.3M164.5 216.7l9.3-6.2M173.8 210.5l-9.3 6.2M175.4 212.1l.5 .7 .1 .8M167 221.7a1 1 0 0 1 0-1.4"/>
<path d="M169.3 221.8l-.7-.2-.7-.4"/>
</g>
<path d="M205.7 118.9h1.8M207.5 127.3h-1.8M193.1 266.4h1.7M190.5 317.8l1.1 1.5M201.3 319.3l1.2-1.5" fill="none" stroke="#000" stroke-width=".27" stroke-dasharray="1.3 .6" stroke-dashoffset=".9"/>
<path d="M174.1 210.9l-9.3 6.2M203.3 315.8a7 7 0 0 1-6.8 5.4 7 7 0 0 1-6.8-5.4" fill="none" stroke="#000" stroke-width=".27" stroke-dasharray="1.3 .6" stroke-dashoffset="-.2"/>
<path d="M201.4 290.7h-2" fill="none" stroke="#000" stroke-width=".27" stroke-dasharray="1.3 .6" stroke-dashoffset="1"/>
<text font-size="8.5" x="518" y="387.5">EXO-FINGER</text>
<g font-size="4.7">
<text x="23.4" y="9">12</text>
<text x="74.4" y="9">11</text>
<text x="124.4" y="9">10</text>
<text x="175.7" y="9">9</text>
<text x="225.7" y="9">8</text>
<text x="275.7" y="9">7</text>
<text x="325.7" y="9">6</text>
<text x="375.7" y="9">5</text>
<text x="425.7" y="9">4</text>
<text x="475.7" y="9">3</text>
<text x="525.7" y="9">2</text>
<text x="23.4" y="414">12</text>
<text x="74.4" y="414">11</text>
<text x="124.4" y="414">10</text>
<text x="175.7" y="414">9</text>
<text x="225.7" y="414">8</text>
<text x="275.7" y="414">7</text>
<text x="325.7" y="414">6</text>
<text x="375.7" y="414">5</text>
<text x="425.7" y="414">4</text>
<text x="475.7" y="414">3</text>
<text x="525.7" y="414">2</text>
</g>
<g font-size="4.6">
<text x="571.7" y="9.5">1</text>
<text x="571.7" y="414.6">1</text>
</g>
<g font-size="4.2">
<text x="16.1" y="31.1">H</text>
<text x="585.1" y="31.1">H</text>
<text x="240.3" y="70.2">z</text>
<text x="15.7" y="86.1">G</text>
<text x="584.7" y="86.1">G</text>
<text x="215.2" y="90.5">x</text>
<text x="214.7" y="96.2">z</text>
<text x="451.5" y="111.7">Z</text>
<text x="189.6" y="116.4">x</text>
<text x="16.5" y="136.2">F</text>
<text x="585.5" y="136.2">F</text>
<text x="418.6" y="155.2">X</text>
<text x="478.1" y="155.2">Y</text>
<text x="201.8" y="161.8">z</text>
<text x="166.4" y="173">56.2672132°</text>
<text x="176.7" y="182.1">x</text>
<text x="16.4" y="186.1">E</text>
<text x="165.4" y="186.4">z</text>
<text x="585.4" y="186.1">E</text>
<text x="140.3" y="206.7">x</text>
<text x="224.7" y="204.4">59.26721315°</text>
<text x="206.9" y="221.2">45°</text>
<text x="15.9" y="236.1">D</text>
<text x="584.9" y="236.1">D</text>
<text x="15.8" y="286.2">C</text>
<text x="584.8" y="286.2">C</text>
<text x="197.7" y="291.6">z</text>
<text x="172.6" y="311.8">x</text>
<text x="16.3" y="336.2">B</text>
<text x="585.3" y="336.2">B</text>
<text x="15.9" y="391.1">A</text>
<text x="584.9" y="391.1">A</text>
</g>
<g font-size="4.2" fill="#808080">
<text x="209.1" y="50.9">0.03641522</text>
<text x="224.5" y="62.5">0.01273194</text>
<text x="249.5" y="75.4">0.02565247</text>
<text x="249.5" y="103.5">0.01999013</text>
<text x="249.5" y="117">0.00600000</text>
<text x="249.5" y="143.5">0.04334075</text>
<text x="249.5" y="174.9">0.02228474</text>
<text x="249.5" y="199.2">0.02462267</text>
<text x="249.5" y="257.6">0.10513390</text>
<text x="168.8" y="348.9">0.03235525</text>
</g>
<text font-size="3.9" x="574.9" y="398.5">A2</text>
<text font-size="3.2" x="475.5" y="400.9">DEFINIR</text>
<g font-size="2">
<text x="438.4" y="357.6">ACABADO:</text>
<text x="485.3" y="357.5">REBARBAR Y</text>
<text x="485.3" y="360">ROMPER ARISTAS</text>
<text x="516.6" y="359">NO CAMBIE LA ESCALA</text>
<text x="557.3" y="359.2">REVISIÓN</text>
<text x="569.3" y="359.1">A0</text>
<text x="405.8" y="360.9">SI NO SE INDICA LO CONTRARIO:</text>
<text x="405.8" y="363.4">LAS COTAS SE EXPRESAN EN MKS</text>
<text x="405.8" y="365.9">TOLERANCIAS: ISO 2768</text>
<text x="485.3" y="362.5">VIVAS</text>
<text x="418.3" y="375">NOMBRE</text>
<text x="434" y="374.9">FIRMA</text>
<text x="451.2" y="374.9">FECHA</text>
<text x="503.9" y="374.9">TÍTULO:</text>
<text x="404.6" y="379.1">DIBUJ.</text>
<text x="459.6" y="395.5">MATERIAL:</text>
<text x="504.1" y="395.5">N.º DE DIBUJO</text>
<text x="459.6" y="408.5">PESO:</text>
<text x="504.1" y="408.6">ESCALA:1:4</text>
<text x="548.5" y="408.6">HOJA 1 DE 1</text>
</g>
<text font-size="1.4" x="413.9" y="379.1">ING. ELIEZER ÁLVAREZ</text>
</svg>
